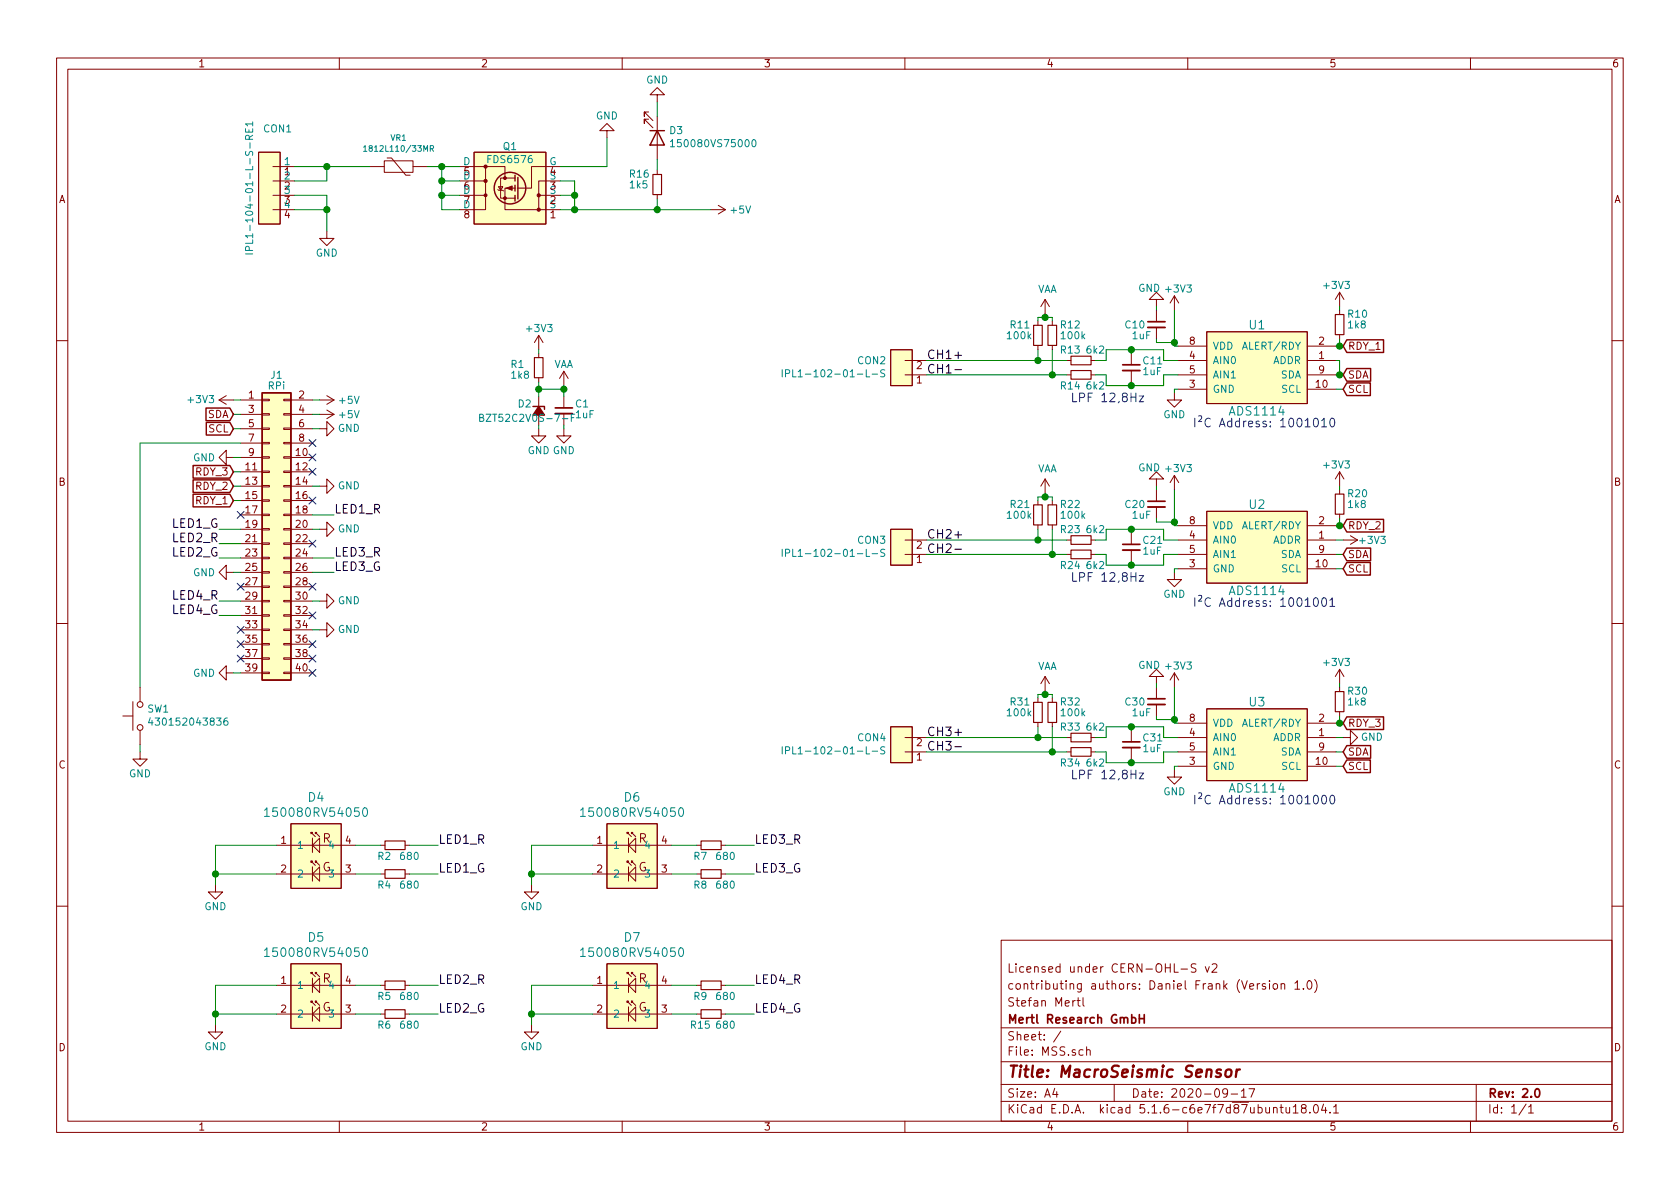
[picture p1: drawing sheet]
<svg xmlns="http://www.w3.org/2000/svg" width="297mm" height="210mm" viewBox="0 0 297 210" stroke-linecap="round" stroke-linejoin="round" font-family="sans-serif">
<g fill="none" stroke="#840000" stroke-width=".18">
<path d="M10 10.3h277v189.9h-277zM12 12.2h273v186.1h-273zM60 10.3v1.9M110 10.3v1.9M114.7 19.8h-.8v.8v-.8l1.5 1.5M116.2 16.8h1.3l-1.3-1.3-1.3 1.3h1.3v1.2M160 10.3v1.9M210 10.3v1.9M260 10.3v1.9M45.7 26.9h3.8v12.7h-3.8zM48.3 29.5h3.8M48.3 37.1h3.8"/>
<path d="M48.3 34.5h3.8M48.3 32h3.8M65.4 29.5h2.5M67.9 28.4h5.1v2.1h-5.1zM68.5 27.9h.7l2.6 3.1h.7M73 29.5h2.6M81.3 29.5h8v2M81.3 34.5h4.6M81.3 32h4.6M83.8 26.9h12.7v12.7h-12.7zM85.9 29.5v7.6h-4.6M88 33.5l.1 .1h.8l.1 .2"/>
<path d="M88.1 33h.8l-.4 .6zM91.1 33.3h-1.8v3.8h9.8M91.1 31.5h-2.6v3.5h2.6M99.1 34.5h-3.9v2.6M99.1 32h-3.9v2.5M99.1 29.5h-5.1v3.8h-2.6M107.3 23.1h1.3l-1.3-1.3-1.3 1.3h1.3v1.3M114.7 21.1h-.8v.7v-.7l1.5 1.5M116.2 20.6v7.6M116.2 30.1v.8M116.2 34.4v.8M125.7 37.1h2.6"/>
<path d="M127 36.3l1.3 .8M128.3 37.1l-1.3 .7M57.8 40.9v1.3h1.3l-1.3 1.2-1.3-1.2h1.3M95.2 59.3l-.7 1.3M95.2 59.3v2.5M95.2 59.3l.8 1.3M183.5 56.8v.7M184.8 53v2.5M184.8 53l-.8 1.2M184.8 53l.7 1.2M186.1 56.8v.7M204.5 53h1.2l-1.2-1.3-1.3 1.3h1.3v1.2"/>
<path d="M204.5 54.9v2M204.5 57.9v2M207.6 52.3v2.6M207.6 52.3l-.7 1.3M207.6 52.3l.8 1.3M213.4 58.7h17.7v12.7h-17.7zM236.9 51.7v2.5M236.9 54.9v.7M236.9 59.2v.7M236.9 51.7l-.8 1.3M236.9 51.7l.7 1.3M10 60.2h2"/>
<path d="M38.7 70.7l1.3 .8M38.7 70.7h2.6M40 70l-1.3 .7M42.5 70.7h3.9M42.5 73.3h3.9M42.5 75.8h3.9M42.5 78.4h3.9M46.4 78.2h1.2v.3h-1.2zM46.4 75.7h1.2v.2h-1.2zM46.4 73.1h1.2v.3h-1.2zM46.4 70.6h1.2v.3h-1.2zM50.2 78.2h1.2v.3h-1.2z"/>
<path d="M50.2 75.7h1.2v.2h-1.2zM50.2 73.1h1.2v.3h-1.2zM50.2 70.6h1.2v.3h-1.2zM51.4 70.7h3.8M51.4 73.3h3.8M51.4 75.8h3.8M51.4 78.4h3.8M56.5 75.8h1.3v-1.3l1.3 1.3-1.3 1.3v-1.3M56.5 70.7h2.6M56.5 73.3h2.6M57.8 70l1.3 .7M57.8 72.5l1.3 .8"/>
<path d="M59.1 70.7l-1.3 .8M59.1 73.3l-1.3 .7M95.2 75.8v1.3h1.3l-1.3 1.3-1.2-1.3h1.2M95.2 62.5v.7M95.2 66.8v.8M95.2 70.1v3.3M99.7 75.8v1.3h1.3l-1.3 1.3-1.3-1.3h1.3M99.7 65.7v2.5M99.7 70.1v2M99.7 65.7l-.8 1.2M99.7 65.7l.8 1.2M157.5 61.8h3.8v6.4h-3.8z"/>
<path d="M160 63.7h3.8M160 66.3h3.8M183.5 61.1v.7M186.1 61.1v.7M188.6 63.7h.8M188.6 66.3h.8M192.9 63.7h.8M192.9 66.3h.8M200 62.5v2M200 65.5v2.1M207.6 69.5v1.2h1.3l-1.3 1.3-1.2-1.3h1.2M208.3 63.7h5.1"/>
<path d="M208.3 66.3h5.1M208.3 68.8h5.1M208.3 61.2h5.1M231.1 63.7h5.1M231.1 66.3h5.1M231.1 68.8h5.1M231.1 61.2h5.1M285 60.2h2M40 80.9v-1.3l-1.3 1.3 1.3 1.3v-1.3h1.3M42.5 80.9h3.9M42.5 83.4h3.9M42.5 86h3.9"/>
<path d="M42.5 88.5h3.9M42.5 91.1h3.9M42.5 93.6h3.9M42.5 96.1h3.9M42.5 98.7h3.9M46.4 98.5h1.2v.3h-1.2zM46.4 96h1.2v.3h-1.2zM46.4 90.9h1.2v.3h-1.2zM46.4 88.4h1.2v.2h-1.2zM46.4 85.8h1.2v.3h-1.2zM46.4 83.3h1.2v.3h-1.2zM46.4 93.5h1.2v.2h-1.2z"/>
<path d="M46.4 80.8h1.2v.2h-1.2zM50.2 98.5h1.2v.3h-1.2zM50.2 96h1.2v.3h-1.2zM50.2 90.9h1.2v.3h-1.2zM50.2 88.4h1.2v.2h-1.2zM50.2 85.8h1.2v.3h-1.2zM50.2 83.3h1.2v.3h-1.2zM50.2 93.5h1.2v.2h-1.2zM50.2 80.8h1.2v.2h-1.2zM51.4 80.9h3.8M51.4 83.4h3.8M51.4 86h3.8"/>
<path d="M51.4 88.5h3.8M51.4 91.1h3.8M51.4 93.6h3.8M51.4 96.1h3.8M51.4 98.7h3.8M56.5 93.6h1.3v-1.3l1.3 1.3-1.3 1.3v-1.3M56.5 86h1.3v-1.3l1.3 1.3-1.3 1.2v-1.2M157.5 93.6h3.8v6.3h-3.8zM160 95.5h3.8M160 98h3.8M183.5 88.5v.8M183.5 92.8v.8"/>
<path d="M184.8 84.7l-.8 1.3M184.8 84.7v2.5M184.8 84.7l.7 1.3M186.1 88.5v.8M186.1 92.8v.8M188.6 95.5h.8M188.6 98h.8M192.9 95.5h.8M192.9 98h.8M200 94.2v2.1M200 97.3v2M204.5 84.7h1.2l-1.2-1.3-1.3 1.3h1.3v1.3"/>
<path d="M204.5 86.6v2M204.5 89.7v2M207.6 84.1l-.7 1.2M207.6 84.1v2.5M207.6 84.1l.8 1.2M208.3 95.5h5.1M208.3 93h5.1M208.3 98h5.1M213.4 90.4h17.7v12.7h-17.7zM231.1 95.5h5.1M231.1 93h5.1M231.1 98h5.1"/>
<path d="M236.9 83.4l-.8 1.3M236.9 83.4v2.6M236.9 86.6v.8M236.9 90.9v.8M236.9 83.4l.7 1.3M237.5 95.5h2.5M238.8 94.7l1.2 .8M240 95.5l-1.2 .8M10 110.3h2M40 119v-1.3l-1.3 1.3 1.3 1.3v-1.3h1.3M40 101.2v-1.3l-1.3 1.3 1.3 1.3v-1.3h1.3M42.5 101.2h3.9"/>
<path d="M42.5 103.8h3.9M42.5 106.3h3.9M42.5 108.8h3.9M42.5 111.4h3.9M42.5 113.9h3.9M42.5 116.5h3.9M42.5 119h3.9M46.4 101.1h1.2v.2h-1.2zM46.4 103.6h1.2v.3h-1.2zM46.4 106.2h1.2v.2h-1.2zM46.4 108.7h1.2v.3h-1.2zM46.4 111.2h1.2v.3h-1.2z"/>
<path d="M46.4 113.8h1.2v.2h-1.2zM46.4 116.3h1.2v.3h-1.2zM46.4 118.9h1.2v.2h-1.2zM50.2 101.1h1.2v.2h-1.2zM50.2 103.6h1.2v.3h-1.2zM50.2 106.2h1.2v.2h-1.2zM50.2 108.7h1.2v.3h-1.2zM50.2 111.2h1.2v.3h-1.2zM50.2 113.8h1.2v.2h-1.2zM50.2 116.3h1.2v.3h-1.2zM50.2 118.9h1.2v.2h-1.2zM51.4 101.2h3.8"/>
<path d="M51.4 103.8h3.8M51.4 106.3h3.8M51.4 108.8h3.8M51.4 111.4h3.8M51.4 113.9h3.8M51.4 116.5h3.8M51.4 119h3.8M56.5 106.3h1.3v-1.3l1.3 1.3-1.3 1.3v-1.3M56.5 111.4h1.3v-1.3l1.3 1.3-1.3 1.2v-1.2M184.8 119.6v2.6M184.8 119.6l-.8 1.3M184.8 119.6l.7 1.3"/>
<path d="M204.5 119.6h1.2l-1.2-1.2-1.3 1.2h1.3v1.3M207.6 101.2v1.3h1.3l-1.3 1.3-1.2-1.3h1.2M207.6 119v2.5M207.6 119l-.7 1.3M207.6 119l.8 1.3M208.3 100.6h5.1M231.1 100.6h5.1M236.9 118.4v2.5M236.9 118.4l-.8 1.2M236.9 118.4l.7 1.2M285 110.3h2M21.7 126.6h1.8"/>
<path d="M23.5 124.1v5.1M24.8 133v1.2h-1.3l1.3 1.3 1.2-1.3h-1.2M24.8 121.5v2.6M24.8 129.2v2.5M157.5 128.5h3.8v6.4h-3.8zM160 130.4h3.8M160 133h3.8M183.5 123.4v.8M183.5 127.8v.7M186.1 123.4v.8M186.1 127.8v.7M188.6 130.4h.8"/>
<path d="M188.6 133h.8M192.9 130.4h.8M192.9 133h.8M200 129.2v2M200 132.2v2M204.5 121.5v2.1M204.5 124.6v2M207.6 136.1v1.3h1.3l-1.3 1.3-1.2-1.3h1.2M208.3 130.4h5.1M208.3 133h5.1M208.3 135.5h5.1M208.3 127.9h5.1"/>
<path d="M213.4 125.3h17.7v12.7h-17.7zM231.1 130.4h5.1M231.1 133h5.1M231.1 135.5h5.1M231.1 127.9h5.1M236.9 121.5v.8M236.9 125.9v.7M237.5 130.4h1.3v-1.2l1.2 1.2-1.2 1.3v-1.3M38.1 156.5v1.2h-1.3l1.3 1.3 1.3-1.3h-1.3M48.9 149.5h14M48.9 154.6h14M51.4 145.7h8.9v11.4h-8.9z"/>
<path d="M55 147.2v.2l.2-.2h-.2l.8 .7M55 152.3v.2l.2-.2h-.2l.8 .7M55.2 149.5l1.3-1.3v2.5zM55.2 154.6l1.3-1.3v2.5zM55.2 148.2v2.5M55.2 153.3v2.5M55.8 147.2v.2l.2-.2h-.2l.7 .7M55.8 152.3v.2l.2-.2h-.2l.7 .7M67.3 149.5h.8M67.3 154.6h.8M71.6 149.5h.8M71.6 154.6h.8"/>
<path d="M94 156.5v1.2h-1.3l1.3 1.3 1.2-1.3h-1.2M104.8 149.5h13.9M104.8 154.6h13.9M107.3 145.7h8.9v11.4h-8.9zM110.9 147.2v.2l.2-.2h-.2l.7 .7M110.9 152.3v.2l.2-.2h-.2l.7 .7M111.1 149.5l1.3-1.3v2.5zM111.1 148.2v2.5M111.1 153.3v2.5M111.6 147.2v.2l.3-.2h-.3l.8 .7M111.6 152.3v.2l.3-.2h-.3l.8 .7M112.4 153.3v2.5l-1.3-1.2z"/>
<path d="M123.2 149.5h.8M123.2 154.6h.8M127.5 149.5h.8M127.5 154.6h.8M10 160.2h2M48.9 179.3h14M48.9 174.2h14M51.4 170.4h8.9v11.5h-8.9zM55 172v.2l.2-.2h-.2l.8 .7M55 177v.3l.2-.3h-.2l.8 .8M55.2 173v2.5M55.2 178v2.6"/>
<path d="M55.8 172v.2l.2-.2h-.2l.7 .7M55.8 177v.3l.2-.3h-.2l.7 .8M56.5 173v2.5l-1.3-1.3zM56.5 178v2.6l-1.3-1.3zM67.3 179.3h.8M67.3 174.2h.8M71.6 179.3h.8M71.6 174.2h.8M104.8 179.3h13.9M104.8 174.2h13.9M107.3 170.4h8.9v11.5h-8.9zM110.9 172v.2l.2-.2h-.2l.7 .7"/>
<path d="M110.9 177v.3l.2-.3h-.2l.7 .8M111.1 174.2l1.3-1.2v2.5zM111.1 179.3l1.3-1.3v2.6zM111.1 173v2.5M111.1 178v2.6M111.6 172v.2l.3-.2h-.3l.8 .7M111.6 177v.3l.3-.3h-.3l.8 .8M123.2 179.3h.8M123.2 174.2h.8M127.5 179.3h.8M127.5 174.2h.8M177 166.3h108v32h-108z"/>
<path d="M190.1 176.9l-.4 .3M190.4 176.9h.6M190.6 176.4v1.3l.4 .2M191.5 176.4v1.3l.2 .2M208.8 171.4h1.2M211.5 170.5l-.6-.1-.3 .3 .1 .3 .7 .4v.4l-.2 .1h-.6M213.1 170.9l.4 1 .3-1M214.3 170.6l.2-.2h.4l.2 .2 .1 .3-.1 .2-.9 .8h1M222.7 173.9l-.4 .3M223.7 174a.37 .37 0 0 0-.5 .1v.3l.5 .1 .1 .1-.2 .3-.4-.1M224.5 173.4v.2M224.5 173.9v1"/>
<path d="M225.2 174.1l.2-.2 .4 .2v.7l-.2 .1-.4-.1zM226.5 174.1l.2-.2 .4 .1 .1 .9M226.5 173.9v1M229 173.9l.4-.5v1.5M229 174.9h.8M230.5 174.8v.1M231.3 173.5l.1-.1a.8 .8 0 0 1 .6 .8 .8 .8 0 0 1-.6 .7 1 1 0 0 1-.1-1.4zM232.4 173.2a1.71 1.71 0 0 1 0 2.3M285 160.2h2M38.1 181.2v1.3h-1.3l1.3 1.3 1.3-1.3h-1.3M60 198.3v1.9M94 181.2v1.3h-1.3l1.3 1.3 1.2-1.3h-1.2"/>
<path d="M110 198.3v1.9M160 198.3v1.9M177 194.8h108M177 191.8h108M177 187.8h108M177 181.8h108M186.5 192.5l-.4 1h1M186.8 193v1M187.6 182.3l-1.3 2M191.5 185.7l-.4-.1-.3 .3v.6l.3 .1 .4-.1M192.1 185.7l.2-.1 .4 .1 .1 .9M192.1 185.1v1.5"/>
<path d="M197 191.8v3M210 198.3v1.9M217 193.2l-.1 .2a.48 .48 0 0 1-.6-.1v-.6a.48 .48 0 0 1 .6-.1l.1 .1a1.19 1.19 0 0 1-.2 1.2l-.5 .1M217.7 193.5h1.1M219.5 193l.4-.5v1.5M219.5 194h.8M220.8 192.5h1l-.6 1.5M225.2 196l.2-.2 .3 .1 .1 .9M226.3 195.8h.6M226.5 195.3v1.3l.4 .2M227.4 195.8l.1 .9 .3 .1 .2-.1M228 195.8v1"/>
<path d="M228.7 195.8l.4-.5v1.5M228.7 196.8h.8M230.4 196l-.3-.2v-.3a.48 .48 0 0 1 .8 0l-.1 .4-.7 .2v.4l.3 .3h.3l.2-.3v-.4l-.2-.1M231.6 196.7v.1M232.4 195.4l.2-.1a.8 .8 0 0 1 .5 .8 .8 .8 0 0 1-.5 .7 1 1 0 0 1-.2-1.4zM234 195.2l-.3 1.1h.9M234.4 195.8v1M235.2 196.7v.1M235.8 195.8l.4-.5v1.5M235.8 196.8h.9M260 198.3v1.9M261 191.8v6.5"/>
<path d="M269.8 195.2l-1.2 2M270.3 195.8l.4-.5v1.5M270.3 196.8h.8"/>
<circle cx="24.8" cy="124.6" r=".51"/>
<circle cx="24.8" cy="128.6" r=".51"/>
</g>
<path d="M202.9 56.9h3.1M98.2 72.1h3M198.5 64.5h3M198.5 96.3h3M202.9 88.6h3.1M198.5 131.2h3M202.9 123.6h3.1M201.4 179.4v1.5M202.3 179.4v1.5M200.1 180l.4-.1 .3 .3-.1 .6-.2 .1-.4-.1M201.4 180.1h.9M271.5 192.7l.2-.2a.81 .81 0 0 1 .6 .6 .81 .81 0 0 1-.3 .8l-.1 .1a.79 .79 0 0 1-.4-1.3z" fill="none" stroke="#840000" stroke-width=".3"/>
<path d="M215.9 189.2a.49 .49 0 0 0-.8 .3v.2l.5 .1 .3 .3-.4 .3-.5-.1M216.8 189.3a.53 .53 0 0 1 .5-.2 .53 .53 0 0 1 .5 .4l-.1 .6a.54 .54 0 0 1-.5 .4 .54 .54 0 0 1-.6-.4zM218.7 189.1l-.2 1.3M219.2 189.1a.54 .54 0 0 0-.6 .4" fill="none" stroke="#840000" stroke-width=".41"/>
<g fill="none" stroke="#840000" stroke-width=".2">
<path d="M115.4 30.9h1.6v3.5h-1.6zM182.8 57.5h1.5v3.6h-1.5zM185.3 57.5h1.5v3.6h-1.5zM236.1 55.6h1.5v3.6h-1.5zM94.5 63.2h1.5v3.6h-1.5zM189.4 65.5h3.5v1.6h-3.5zM189.4 63h3.5v1.5h-3.5zM182.8 89.3h1.5v3.5h-1.5zM185.3 89.3h1.5v3.5h-1.5zM189.4 97.3h3.5v1.5h-3.5zM189.4 94.7h3.5v1.6h-3.5zM236.1 87.4h1.5v3.5h-1.5z"/>
<path d="M182.8 124.2h1.5v3.6h-1.5zM185.3 124.2h1.5v3.6h-1.5zM189.4 129.7h3.5v1.5h-3.5zM189.4 132.2h3.5v1.5h-3.5zM236.1 122.3h1.5v3.6h-1.5zM68.1 153.8h3.5v1.5h-3.5zM68.1 148.7h3.5v1.5h-3.5zM124 148.7h3.5v1.5h-3.5zM124 153.8h3.5v1.5h-3.5zM68.1 178.6h3.5v1.5h-3.5zM68.1 173.5h3.5v1.5h-3.5zM124 178.6h3.5v1.5h-3.5z"/>
<path d="M124 173.5h3.5v1.5h-3.5z"/>
</g>
<g fill="#ffffc2" stroke="#ffffc2" stroke-width=".18">
<path d="M157.5 128.5h3.8v6.4h-3.8z"/>
<path d="M46.4 69.5h5v50.8h-5z"/>
<path d="M107.3 145.7h8.9v11.4h-8.9z"/>
<path d="M107.3 170.4h8.9v11.5h-8.9z"/>
<path d="M213.4 90.4h17.7v12.7h-17.7z"/>
<path d="M45.7 26.9h3.8v12.7h-3.8z"/>
<path d="M83.8 26.9h12.7v12.7h-12.7z"/>
<path d="M157.5 61.8h3.8v6.4h-3.8z"/>
<path d="M157.5 93.6h3.8v6.3h-3.8z"/>
<path d="M213.4 58.7h17.7v12.7h-17.7z"/>
<path d="M51.4 170.4h8.9v11.5h-8.9z"/>
<path d="M213.4 125.3h17.7v12.7h-17.7z"/>
<path d="M51.4 145.7h8.9v11.4h-8.9z"/>
</g>
<g fill="none" stroke="#008484" stroke-width=".18">
<path d="M43.4 22.8v.6h1.3v-.6M44 23v.4M44.1 24.6l-.1-.6h-.5l-.1 .1v.5h1.3M44.7 21.9h-1.3l.4 .4M44.7 23.9l-.6 .4M44.7 21.6v.7M64.3 26l.3-.3v1.1M64.3 26.8h.6M76.1 26.3l.5-.1v-.4l-.5-.1v1.1M76.3 26.3l.4 .5M118.5 25l.4-.3v1.3M118.5 26h.8"/>
<path d="M133 24.8l.2-.1a.67 .67 0 0 1 .5 .6 .67 .67 0 0 1-.5 .7l-.2-.2-.1-.3zM43.4 44.9h1.3M44.1 44.3l-.1-.6-.2-.1h-.3l-.1 .2v.5h1.3M44.7 42.4v.6h-1.3M84.8 73.9l.5-.1 .2-.2-.1-.2-.6-.2v1.3h.5l.2-.2v-.2l-.3-.2M101 73.9h.4M101.6 73.2h-.6v1.3M138.3 65.4v1.2M138.9 66l.7-.1v-.4l-.7-.1v1.2M140.2 65.4v1.2h.6M154.2 66.2h1M156.4 65.5l-.4-.1-.2 .1-.1 .2 .1 .2 .5 .2 .1 .3-.2 .2h-.5"/>
<path d="M138.3 97.1v1.3M138.9 97.8l.7-.1v-.4l-.7-.2v1.3M140.2 97.1v1.3h.6M154.2 97.9h1M156.4 97.2l-.4-.1-.2 .2-.1 .2 .1 .2 .5 .2 .1 .3-.2 .2-.5-.1M26.6 126.9l-.3 .9h.8M40.2 127l-.4 .1-.2 .4v.6l.2 .1h.4l.1-.2-.1-.5h-.4l-.2 .2M138.3 132v1.3M138.9 132.7l.7-.1v-.4l-.7-.2v1.3M140.2 132v1.3h.6M154.2 132.8h1M156.4 132.1l-.4-.1-.2 .2-.1 .2 .1 .2 .5 .2 .1 .3-.2 .2h-.5"/>
<path d="M46.8 143.3l.4-.5v1.6M46.8 144.4h.8M64.3 143l.2-.2a.81 .81 0 0 1 .3 1.4l-.2 .2a.84 .84 0 0 1-.3-1.4zM102.6 143.3l.5-.5v1.6M102.6 144.4h.9M120.1 143l.2-.2a.81 .81 0 0 1 .4 1.4l-.2 .2a.84 .84 0 0 1-.4-1.4zM46.8 168l.4-.4v1.5M46.8 169.1h.8M64.3 167.7l.2-.1a.81 .81 0 0 1 .3 1.4l-.2 .1a.84 .84 0 0 1-.3-1.4zM102.6 168l.5-.4v1.5M102.6 169.1h.9M120.1 167.7l.2-.1a.81 .81 0 0 1 .4 1.4l-.2 .1a.84 .84 0 0 1-.4-1.4z"/>
</g>
<g fill="none" stroke="#840000" stroke-width=".25">
<path d="M91.1 31v1M91.1 32.8v1M91.1 34.5v1.1M91.6 31.4v3.8M114.9 23.1h2.6M116.2 23.1l1.3 2.5h-2.6zM36.4 72.2h4.2l.7 1.1-.7 1.1h-4.2zM36.5 74.7h4.1l.7 1.1-.7 1.1h-4.1zM46.4 69.5h5v50.8h-5zM94.2 71.9h2.1v.5M238.1 60.1h6.5v2.2h-6.5l-.6-1.1zM238.1 67.7h4.2v2.2h-4.2l-.6-1.1z"/>
<path d="M238.1 65.2h4.2v2.2h-4.2l-.6-1.1zM34.1 82.3h6.5l.7 1.1-.7 1.2h-6.5zM34.1 84.9h6.5l.7 1.1-.7 1.1h-6.5zM34.1 87.4h6.5l.7 1.1-.7 1.1h-6.5zM238.1 91.8h6.5v2.3h-6.5l-.6-1.1zM238.1 99.5h4.2v2.2h-4.2l-.6-1.1zM238.1 96.9h4.2v2.3h-4.2l-.6-1.2zM238.1 131.8h4.2v2.3h-4.2l-.6-1.1zM238.1 134.4h4.2v2.2h-4.2l-.6-1.1zM238.1 126.8h6.5v2.2h-6.5l-.6-1.1z"/>
<circle cx="90.2" cy="33.3" r="2.79"/>
</g>
<path d="M202.9 57.9h3.1M98.2 73.1h3M198.5 65.5h3M198.5 97.3h3M202.9 89.7h3.1M198.5 132.2h3M202.9 124.6h3.1" fill="none" stroke="#840000" stroke-width=".33"/>
<g fill="#840000" stroke="#840000" stroke-width=".18">
<path d="M89.5 33.3l1.1-.4v.7z"/>
<circle cx="85.9" cy="34.5" r=".25"/>
<circle cx="85.9" cy="32" r=".28"/>
<circle cx="85.9" cy="29.5" r=".28"/>
<circle cx="89.3" cy="35" r=".25"/>
<circle cx="89.3" cy="31.5" r=".25"/>
<circle cx="95.2" cy="37.1" r=".28"/>
<circle cx="95.2" cy="34.5" r=".28"/>
</g>
<path d="M95.2 71.9l1.1 1.5h-2.1z" fill="#840000" stroke="#840000" stroke-width=".25"/>
<g fill="none" stroke="#008400" stroke-width=".18">
<path d="M116.2 18v2.6M52.1 37.1h5.7M52.1 34.5h5.7v6.4M52.1 29.5h13.3M57.8 29.5v2.5h-5.7M75.6 29.5h5.7M78.1 29.5v7.6h3.2M78.1 32h3.2M78.1 34.5h3.2M99.1 37.1h26.6M99.1 32h2.5v5.1M99.1 34.5h2.5"/>
<path d="M107.3 24.4v5.1h-8.2M116.2 28.2v1.9M116.2 35.2v1.9M183.5 56.8v-.7h2.6v.7M184.8 55.5v.6M204.5 54.2v.7M204.5 59.9v.7h3.1M207.6 54.9v6.3h.7M236.9 54.2v.7M236.9 59.9v1.3M41.3 75.8h1.2M41.3 73.3h1.2"/>
<path d="M41.3 70.7h1.2M42.5 78.4h-17.7v43.1M55.2 75.8h1.3M55.2 73.3h1.3M55.2 70.7h1.3M95.2 61.8v.7M95.2 67.6v2.5M95.2 75.2v.6M95.2 68.8h4.5M99.7 68.2v1.9M99.7 75.2v.6M163.8 66.3h24.8"/>
<path d="M163.8 63.7h24.8M183.5 61.8v1.9M186.1 61.8v4.5M193.7 66.3h1.9v1.9h10.1v-1.9h2.6M193.7 63.7h1.9v-1.9h10.1v1.9h2.6M200 61.8v.7M200 67.6v.6M208.3 68.8h-.7v.7M236.2 61.2h1.3M236.2 66.3h1.3M236.2 63.7h.7v2.6M236.2 68.8h1.3"/>
<path d="M38.7 93.6h3.8M38.7 96.1h3.8M38.7 98.7h3.8M41.3 88.5h1.2M41.3 86h1.2M41.3 83.4h1.2M41.3 80.9h1.2M55.2 93.6h1.3M55.2 98.7h3.9M55.2 91.1h3.9M55.2 86h1.3M163.8 98h24.8"/>
<path d="M163.8 95.5h24.8M183.5 88.5v-.6h2.6v.6M183.5 93.6v1.9M184.8 87.2v.7M186.1 93.6v4.4M193.7 98h1.9v1.9h10.1v-1.9h2.6M193.7 95.5h1.9v-1.9h10.1v1.9h2.6M200 93.6v.6M200 99.3v.6M204.5 86v.6M204.5 91.7v.6h3.1M207.6 86.6v6.4h.7"/>
<path d="M236.2 98h1.3M236.2 93h1.3M236.2 95.5h1.3M236.9 86v.6M236.9 91.7v1.3M38.7 106.3h3.8M38.7 108.8h3.8M41.3 101.2h1.2M41.3 119h1.2M55.2 101.2h3.9M55.2 106.3h1.3M55.2 111.4h1.3"/>
<path d="M208.3 100.6h-.7v.6M236.2 100.6h1.3M24.8 131.7v1.3M163.8 133h24.8M163.8 130.4h24.8M183.5 123.4v-.6h2.6v.6M183.5 128.5v1.9M184.8 122.2v.6M186.1 128.5v4.5M193.7 133h1.9v1.9h10.1v-1.9h2.6M193.7 130.4h1.9v-1.9h10.1v1.9h2.6M200 128.5v.7"/>
<path d="M200 134.2v.7M204.5 120.9v.6M204.5 126.6v.6h3.1M207.6 121.5v6.4h.7M208.3 135.5h-.7v.6M236.2 127.9h1.3M236.2 133h1.3M236.2 130.4h1.3M236.2 135.5h1.3M236.9 120.9v.6M236.9 126.6v1.3M38.1 154.6h10.8"/>
<path d="M48.9 149.5h-10.8v7M62.9 149.5h4.4M62.9 154.6h4.4M72.4 149.5h5.1M72.4 154.6h5.1M94 154.6h10.8M104.8 149.5h-10.8v7M118.7 149.5h4.5M118.7 154.6h4.5M128.3 149.5h5M128.3 154.6h5M38.1 179.3h10.8"/>
<path d="M48.9 174.2h-10.8v7M62.9 179.3h4.4M62.9 174.2h4.4M72.4 179.3h5.1M72.4 174.2h5.1M94 179.3h10.8M104.8 174.2h-10.8v7M118.7 179.3h4.5M118.7 174.2h4.5M128.3 179.3h5M128.3 174.2h5"/>
</g>
<path d="M168.8 65.4h1.2M168.8 62.8h1.2M168.8 97.1h1.2M168.8 94.6h1.2M168.8 132h1.2M168.8 129.5h1.2" fill="none" stroke="#000" stroke-width=".18"/>
<g fill="none" stroke="#0000c2" stroke-width=".18">
<path d="M201.4 70h.8l-.8 1h.8M232.4 74.1l.2-.1a.82 .82 0 0 1 .6 .6 .82 .82 0 0 1-.3 .8l-.3 .1-.3-.3-.1-.7zM233.7 74.4l.4-.4v1.5M233.7 75.5h.8M235.3 74.1l.2-.1a.81 .81 0 0 1 .3 1.3l-.2 .2a.84 .84 0 0 1-.3-1.4zM201.4 101.8h.8l-.8 1h.8M232.4 105.8l.2-.1a.82 .82 0 0 1 .6 .6 .82 .82 0 0 1-.3 .9h-.3l-.3-.3-.1-.6zM233.8 105.8l.2-.1a.82 .82 0 0 1 .6 .6 .82 .82 0 0 1-.3 .9h-.1a.86 .86 0 0 1-.4-1.4zM235.1 106.1l.5-.4v1.5M235.1 107.2h.9M201.4 136.7h.8l-.8 1h.8M232.4 140.8l.2-.2a.82 .82 0 0 1 .6 .7 .82 .82 0 0 1-.3 .8l-.3 .1-.3-.3-.1-.7z"/>
<path d="M233.8 140.8l.2-.2a.82 .82 0 0 1 .6 .7 .82 .82 0 0 1-.3 .8l-.1 .1a.86 .86 0 0 1-.4-1.4zM235.3 140.7l.2-.1a.81 .81 0 0 1 .3 1.4l-.2 .2a.84 .84 0 0 1-.3-1.5z"/>
</g>
<g fill="#008400" stroke="#008400" stroke-width=".25">
<circle cx="101.6" cy="37.1" r=".51"/>
<circle cx="183.5" cy="130.4" r=".51"/>
<circle cx="116.2" cy="37.1" r=".51"/>
<circle cx="200" cy="61.8" r=".51"/>
<circle cx="38.1" cy="179.3" r=".51"/>
<circle cx="186.1" cy="66.3" r=".51"/>
<circle cx="183.5" cy="63.7" r=".51"/>
<circle cx="101.6" cy="34.5" r=".51"/>
<circle cx="78.1" cy="34.5" r=".51"/>
<circle cx="78.1" cy="32" r=".51"/>
<circle cx="184.8" cy="56.1" r=".51"/>
<circle cx="78.1" cy="29.5" r=".51"/>
<circle cx="207.6" cy="92.3" r=".51"/>
<circle cx="200" cy="68.2" r=".51"/>
<circle cx="57.8" cy="37.1" r=".51"/>
<circle cx="236.9" cy="61.2" r=".51"/>
<circle cx="207.6" cy="60.6" r=".51"/>
<circle cx="236.9" cy="66.3" r=".51"/>
<circle cx="95.3" cy="68.8" r=".51"/>
<circle cx="99.7" cy="68.8" r=".51"/>
<circle cx="183.5" cy="95.5" r=".51"/>
<circle cx="186.1" cy="133" r=".51"/>
<circle cx="184.8" cy="122.8" r=".51"/>
<circle cx="200" cy="128.5" r=".51"/>
<circle cx="200" cy="134.9" r=".51"/>
<circle cx="38.1" cy="154.6" r=".51"/>
<circle cx="94" cy="179.3" r=".51"/>
<circle cx="236.9" cy="127.9" r=".51"/>
<circle cx="207.6" cy="127.2" r=".51"/>
<circle cx="236.9" cy="93" r=".51"/>
<circle cx="94" cy="154.6" r=".51"/>
<circle cx="186.1" cy="98" r=".51"/>
<circle cx="184.8" cy="87.9" r=".51"/>
<circle cx="57.8" cy="29.5" r=".51"/>
<circle cx="200" cy="93.6" r=".51"/>
<circle cx="200" cy="99.9" r=".51"/>
</g>
<g fill="none" stroke="#000084" stroke-width=".18">
<path d="M54.6 77.7l1.3 1.3M55.9 77.7l-1.3 1.3M41.9 90.4l1.3 1.3M43.2 90.4l-1.3 1.3M54.6 95.5l1.3 1.2M54.6 87.9l1.3 1.2M54.6 82.8l1.3 1.2M54.6 80.3l1.3 1.2M55.9 95.5l-1.3 1.2M55.9 87.9l-1.3 1.2M55.9 82.8l-1.3 1.2M55.9 80.3l-1.3 1.2"/>
<path d="M41.9 113.3l1.3 1.2M41.9 110.8l1.3 1.2M41.9 115.8l1.3 1.3M41.9 103.1l1.3 1.3M43.2 113.3l-1.3 1.2M43.2 110.8l-1.3 1.2M43.2 115.8l-1.3 1.3M43.2 103.1l-1.3 1.3M54.6 108.2l1.3 1.2M54.6 113.3l1.3 1.2M54.6 115.8l1.3 1.3M54.6 118.4l1.3 1.2"/>
<path d="M54.6 103.1l1.3 1.3M55.9 108.2l-1.3 1.2M55.9 113.3l-1.3 1.2M55.9 115.8l-1.3 1.3M55.9 118.4l-1.3 1.2M55.9 103.1l-1.3 1.3"/>
</g>
<text font-size="2.8" fill="#840000" x="178" y="190.5">Title: MacroSeismic Sensor</text>
<g font-size="2.1" fill="#008484">
<text x="220.9" y="58.2">U1</text>
<text x="217.7" y="73.5">ADS1114</text>
<text x="220.9" y="90">U2</text>
<text x="217.7" y="105.2">ADS1114</text>
<text x="220.9" y="124.9">U3</text>
<text x="54.5" y="141.8">D4</text>
<text x="110.4" y="141.8">D6</text>
<text x="217.7" y="140.2">ADS1114</text>
<text x="47.9" y="144.4">150080RV54050</text>
<text x="103.8" y="144.4">150080RV54050</text>
<text x="54.5" y="166.5">D5</text>
<text x="110.4" y="166.5">D7</text>
<text x="47.9" y="169.2">150080RV54050</text>
<text x="103.8" y="169.2">150080RV54050</text>
</g>
<g font-size="2.1">
<text x="163.8" y="63.5">CH1+</text>
<text x="163.8" y="66">CH1-</text>
<text x="30.5" y="93.3">LED1_G</text>
<text x="30.6" y="95.9">LED2_R</text>
<text x="59.1" y="90.8">LED1_R</text>
<text x="163.8" y="95.2">CH2+</text>
<text x="30.5" y="98.4">LED2_G</text>
<text x="59.1" y="101">LED3_G</text>
<text x="59.1" y="98.4">LED3_R</text>
<text x="163.8" y="97.8">CH2-</text>
<text x="30.6" y="106">LED4_R</text>
<text x="30.5" y="108.6">LED4_G</text>
<text x="163.8" y="130.2">CH3+</text>
<text x="163.8" y="132.7">CH3-</text>
<text x="77.5" y="149.2">LED1_R</text>
<text x="133.3" y="149.2">LED3_R</text>
<text x="77.5" y="154.3">LED1_G</text>
<text x="133.3" y="154.3">LED3_G</text>
<text x="77.5" y="174">LED2_R</text>
<text x="133.3" y="174">LED4_R</text>
<text x="77.5" y="179.1">LED2_G</text>
<text x="133.3" y="179.1">LED4_G</text>
</g>
<g font-size="2.1" fill="#0000c2">
<text x="189.2" y="71.1">LPF 12,8Hz</text>
<text x="210.8" y="75.6">I²C Address: 1001010</text>
<text x="189.2" y="102.9">LPF 12,8Hz</text>
<text x="210.8" y="107.3">I²C Address: 1001001</text>
<text x="189.2" y="137.8">LPF 12,8Hz</text>
<text x="210.8" y="142.2">I²C Address: 1001000</text>
</g>
<g font-size="2.1" fill="#840000">
<text x="57" y="149">R</text>
<text x="112.9" y="149">R</text>
<text x="57" y="154.1">G</text>
<text x="112.9" y="154.1">G</text>
<text x="57" y="173.8">R</text>
<text x="112.9" y="173.8">R</text>
<text x="178" y="172">Licensed under CERN-OHL-S v2</text>
<text x="57" y="178.9">G</text>
<text x="112.9" y="178.9">G</text>
<text x="178" y="178">Stefan Mertl</text>
<text x="178" y="175">contributing authors: Daniel Frank (Version 1.0)</text>
<text x="178" y="184">Sheet: /</text>
<text x="178" y="181">Mertl Research GmbH</text>
<text x="178" y="186.7">File: MSS.sch</text>
<text x="178" y="196.9">KiCad E.D.A. kicad 5.1.6-c6e7f7d87ubuntu18.04.1</text>
<text x="178" y="194.1">Size: A4</text>
<text x="200" y="194.1">Date: 2020-09-17</text>
<text x="263" y="194.1">Rev: 2.0</text>
<text x="263" y="196.9">Id: 1/1</text>
</g>
<g font-size="1.8" fill="#840000">
<text x="35" y="11.9">1</text>
<text x="85" y="11.9">2</text>
<text x="135" y="11.9">3</text>
<text x="185" y="11.9">4</text>
<text x="235" y="11.9">5</text>
<text x="285" y="11.9">6</text>
<text x="10.4" y="35.9">A</text>
<text x="50.3" y="31">1</text>
<text x="50.3" y="33.5">2</text>
<text x="82.1" y="31">5</text>
<text x="82.1" y="33.5">6</text>
<text x="97.3" y="33.5">3</text>
<text x="97.3" y="31">4</text>
<text x="285.4" y="35.9">A</text>
<text x="50.3" y="36.1">3</text>
<text x="50.3" y="38.6">4</text>
<text x="82.1" y="36.1">7</text>
<text x="82.1" y="38.6">8</text>
<text x="97.3" y="38.6">1</text>
<text x="97.3" y="36.1">2</text>
<text x="162.1" y="65.3">2</text>
<text x="210.3" y="63.5">4</text>
<text x="210.3" y="61">8</text>
<text x="233.2" y="63.5">1</text>
<text x="233.2" y="61">2</text>
<text x="238.3" y="61.8">RDY_1</text>
<text x="44" y="70.5">1</text>
<text x="52.9" y="70.5">2</text>
<text x="162.1" y="67.8">1</text>
<text x="210.3" y="68.6">3</text>
<text x="210.3" y="66">5</text>
<text x="232.7" y="68.6">10</text>
<text x="233.2" y="66">9</text>
<text x="238.3" y="69.5">SCL</text>
<text x="238.3" y="66.9">SDA</text>
<text x="36.7" y="73.9">SDA</text>
<text x="36.9" y="76.4">SCL</text>
<text x="44" y="73">3</text>
<text x="44" y="75.6">5</text>
<text x="52.9" y="73">4</text>
<text x="52.9" y="75.6">6</text>
<text x="43.5" y="83.2">11</text>
<text x="44" y="78.1">7</text>
<text x="44" y="80.6">9</text>
<text x="52.4" y="80.6">10</text>
<text x="52.4" y="83.2">12</text>
<text x="52.9" y="78.1">8</text>
<text x="10.4" y="85.9">B</text>
<text x="34.7" y="84.1">RDY_3</text>
<text x="34.7" y="86.6">RDY_2</text>
<text x="34.7" y="89.1">RDY_1</text>
<text x="43.5" y="85.7">13</text>
<text x="43.5" y="88.3">15</text>
<text x="52.4" y="85.7">14</text>
<text x="52.4" y="88.3">16</text>
<text x="285.4" y="85.9">B</text>
<text x="43.5" y="90.8">17</text>
<text x="43.5" y="93.3">19</text>
<text x="43.5" y="95.9">21</text>
<text x="52.4" y="90.8">18</text>
<text x="52.4" y="93.3">20</text>
<text x="52.4" y="95.9">22</text>
<text x="210.3" y="95.2">4</text>
<text x="210.3" y="92.7">8</text>
<text x="233.2" y="95.2">1</text>
<text x="233.2" y="92.7">2</text>
<text x="238.3" y="93.6">RDY_2</text>
<text x="43.5" y="98.4">23</text>
<text x="43.5" y="101">25</text>
<text x="52.4" y="98.4">24</text>
<text x="52.4" y="101">26</text>
<text x="162.1" y="99.6">1</text>
<text x="162.1" y="97">2</text>
<text x="210.3" y="100.3">3</text>
<text x="210.3" y="97.8">5</text>
<text x="232.7" y="100.3">10</text>
<text x="233.2" y="97.8">9</text>
<text x="238.3" y="101.2">SCL</text>
<text x="238.3" y="98.7">SDA</text>
<text x="43.5" y="103.5">27</text>
<text x="43.5" y="106">29</text>
<text x="52.4" y="103.5">28</text>
<text x="52.4" y="106">30</text>
<text x="43.5" y="108.6">31</text>
<text x="43.5" y="111.1">33</text>
<text x="43.5" y="113.7">35</text>
<text x="52.4" y="108.6">32</text>
<text x="52.4" y="111.1">34</text>
<text x="52.4" y="113.7">36</text>
<text x="43.5" y="116.2">37</text>
<text x="43.5" y="118.7">39</text>
<text x="52.4" y="116.2">38</text>
<text x="52.4" y="118.7">40</text>
<text x="162.1" y="131.9">2</text>
<text x="210.3" y="130.2">4</text>
<text x="210.3" y="127.6">8</text>
<text x="233.2" y="130.2">1</text>
<text x="233.2" y="127.6">2</text>
<text x="238.3" y="128.5">RDY_3</text>
<text x="10.4" y="135.9">C</text>
<text x="162.1" y="134.5">1</text>
<text x="210.3" y="135.2">3</text>
<text x="210.3" y="132.7">5</text>
<text x="232.7" y="135.2">10</text>
<text x="233.2" y="132.7">9</text>
<text x="238.3" y="133.6">SDA</text>
<text x="238.3" y="136.1">SCL</text>
<text x="285.4" y="135.9">C</text>
<text x="49.7" y="149.2">1</text>
<text x="61.1" y="149.2">4</text>
<text x="105.6" y="149.2">1</text>
<text x="117" y="149.2">4</text>
<text x="49.7" y="154.3">2</text>
<text x="61.1" y="154.3">3</text>
<text x="105.6" y="154.3">2</text>
<text x="117" y="154.3">3</text>
<text x="49.7" y="174">1</text>
<text x="61.1" y="174">4</text>
<text x="105.6" y="174">1</text>
<text x="117" y="174">4</text>
<text x="49.7" y="179.1">2</text>
<text x="61.1" y="179.1">3</text>
<text x="105.6" y="179.1">2</text>
<text x="117" y="179.1">3</text>
<text x="10.4" y="185.9">D</text>
<text x="285.4" y="185.9">D</text>
<text x="35" y="199.9">1</text>
<text x="85" y="199.9">2</text>
<text x="135" y="199.9">3</text>
<text x="185" y="199.9">4</text>
<text x="235" y="199.9">5</text>
<text x="285" y="199.9">6</text>
</g>
<g font-size="1.8" fill="#008484">
<text x="114.2" y="14.8">GND</text>
<text x="46.7" y="23.4">CON1</text>
<text x="105.4" y="21.1">GND</text>
<text x="118.4" y="23.7">D3</text>
<text x="50.3" y="29.2">1</text>
<text x="81.9" y="29.2">D</text>
<text x="86.4" y="28.8">FDS6576</text>
<text x="89" y="26.5">Q1</text>
<text x="97.1" y="29.2">G</text>
<text x="119.5" y="26">150080VS75000</text>
<text x="50.3" y="31.7">2</text>
<text x="50.3" y="34.3">3</text>
<text x="81.9" y="31.7">D</text>
<text x="81.9" y="34.3">D</text>
<text x="97.2" y="34.3">S</text>
<text x="97.2" y="31.7">S</text>
<text x="111.4" y="31.4">R16</text>
<text x="111.5" y="33.3">1k5</text>
<text x="44.8" y="41.9" transform="rotate(-90 44.8 41.9)">IPL1-104-01-L-S-RE1</text>
<text x="50.3" y="36.8">4</text>
<text x="81.9" y="36.8">D</text>
<text x="97.2" y="36.8">S</text>
<text x="129.3" y="37.8">+5V</text>
<text x="55.8" y="45.4">GND</text>
<text x="183.4" y="51.8">VAA</text>
<text x="201.2" y="51.6">GND +3V3</text>
<text x="234.2" y="51.1">+3V3</text>
<text x="93.2" y="58.7">+3V3</text>
<text x="178.2" y="60">100k</text>
<text x="178.7" y="58.1">R11</text>
<text x="187.6" y="58.1">R12</text>
<text x="187.8" y="60">100k</text>
<text x="199" y="58.1">C10</text>
<text x="200.3" y="60">1uF</text>
<text x="238.4" y="56.2">R10</text>
<text x="238.5" y="58.1">1k8</text>
<text x="90.4" y="65.1">R1</text>
<text x="97.8" y="65.1">VAA</text>
<text x="151.7" y="64.4">CON2</text>
<text x="187.6" y="62.5">R13</text>
<text x="192.2" y="62.5">6k2</text>
<text x="202.2" y="64.4">C11</text>
<text x="214.4" y="64.4">AIN0</text>
<text x="214.4" y="61.8">VDD</text>
<text x="220" y="61.8">ALERT/RDY</text>
<text x="225" y="64.4">ADDR</text>
<text x="33.4" y="71.3">+3V3</text>
<text x="47.4" y="68.9">RPi</text>
<text x="47.9" y="67">J1</text>
<text x="60.1" y="71.4">+5V</text>
<text x="90.5" y="67">1k8</text>
<text x="140.7" y="66.7">IPL1-102-01-L-S</text>
<text x="187.6" y="68.9">R14</text>
<text x="192.2" y="68.9">6k2</text>
<text x="202.2" y="66.3">1uF</text>
<text x="214.4" y="69.5">GND</text>
<text x="214.4" y="66.9">AIN1</text>
<text x="226.4" y="66.9">SDA</text>
<text x="226.6" y="69.5">SCL</text>
<text x="59.7" y="76.4">GND</text>
<text x="60.1" y="74">+5V</text>
<text x="86.1" y="74.6">BZT52C2V0S-7-F</text>
<text x="91.6" y="72.1">D2</text>
<text x="101.8" y="72.1">C1</text>
<text x="101.8" y="74">1uF</text>
<text x="205.7" y="74">GND</text>
<text x="34.1" y="81.6">GND</text>
<text x="93.3" y="80.3">GND GND</text>
<text x="183.4" y="83.5">VAA</text>
<text x="201.2" y="83.4">GND +3V3</text>
<text x="234.2" y="82.8">+3V3</text>
<text x="59.7" y="86.5">GND</text>
<text x="178.7" y="89.8">R21</text>
<text x="187.6" y="89.8">R22</text>
<text x="199" y="89.8">C20</text>
<text x="238.4" y="87.9">R20</text>
<text x="238.5" y="89.8">1k8</text>
<text x="59.7" y="94.2">GND</text>
<text x="178.2" y="91.7">100k</text>
<text x="187.6" y="94.3">R23</text>
<text x="187.8" y="91.7">100k</text>
<text x="192.2" y="94.3">6k2</text>
<text x="200.3" y="91.7">1uF</text>
<text x="214.4" y="93.6">VDD</text>
<text x="220" y="93.6">ALERT/RDY</text>
<text x="34.1" y="101.9">GND</text>
<text x="140.7" y="98.5">IPL1-102-01-L-S</text>
<text x="151.7" y="96.2">CON3</text>
<text x="187.6" y="100.6">R24</text>
<text x="192.2" y="100.6">6k2</text>
<text x="202.2" y="98.1">1uF</text>
<text x="202.2" y="96.2">C21</text>
<text x="214.4" y="101.2">GND</text>
<text x="214.4" y="96.1">AIN0</text>
<text x="214.4" y="98.7">AIN1</text>
<text x="225" y="96.1">ADDR</text>
<text x="226.4" y="98.7">SDA</text>
<text x="226.6" y="101.2">SCL</text>
<text x="240.6" y="96.2">+3V3</text>
<text x="59.7" y="106.9">GND</text>
<text x="205.7" y="105.7">GND</text>
<text x="59.7" y="111.9">GND</text>
<text x="34.1" y="119.7">GND</text>
<text x="183.4" y="118.5">VAA</text>
<text x="201.2" y="118.3">GND +3V3</text>
<text x="234.2" y="117.8">+3V3</text>
<text x="178.7" y="124.8">R31</text>
<text x="187.6" y="124.8">R32</text>
<text x="199" y="124.8">C30</text>
<text x="238.4" y="122.9">R30</text>
<text x="238.5" y="124.8">1k8</text>
<text x="26.1" y="126">SW1</text>
<text x="27.4" y="128.3">430152043836</text>
<text x="151.7" y="131.1">CON4</text>
<text x="178.2" y="126.7">100k</text>
<text x="187.6" y="129.2">R33</text>
<text x="187.8" y="126.7">100k</text>
<text x="192.2" y="129.2">6k2</text>
<text x="200.3" y="126.7">1uF</text>
<text x="202.2" y="131.1">C31</text>
<text x="214.4" y="131.1">AIN0</text>
<text x="214.4" y="128.5">VDD</text>
<text x="220" y="128.5">ALERT/RDY</text>
<text x="225" y="131.1">ADDR</text>
<text x="240.6" y="131">GND</text>
<text x="22.8" y="137.5">GND</text>
<text x="140.7" y="133.4">IPL1-102-01-L-S</text>
<text x="187.6" y="135.6">R34</text>
<text x="192.2" y="135.6">6k2</text>
<text x="202.2" y="133">1uF</text>
<text x="214.4" y="136.1">GND</text>
<text x="214.4" y="133.6">AIN1</text>
<text x="226.4" y="133.6">SDA</text>
<text x="226.6" y="136.1">SCL</text>
<text x="205.7" y="140.6">GND</text>
<text x="52.5" y="150.1">1</text>
<text x="52.5" y="155.2">2</text>
<text x="58.3" y="155.2">3</text>
<text x="58.3" y="150.1">4</text>
<text x="66.8" y="152.1">R2</text>
<text x="70.9" y="152.1">680</text>
<text x="108.3" y="150.1">1</text>
<text x="108.3" y="155.2">2</text>
<text x="114.2" y="155.2">3</text>
<text x="114.2" y="150.1">4</text>
<text x="122.7" y="152.1">R7</text>
<text x="126.8" y="152.1">680</text>
<text x="36.1" y="161">GND</text>
<text x="66.8" y="157.1">R4</text>
<text x="70.9" y="157.1">680</text>
<text x="92" y="161">GND</text>
<text x="122.7" y="157.1">R8</text>
<text x="126.8" y="157.1">680</text>
<text x="52.5" y="174.9">1</text>
<text x="52.5" y="180">2</text>
<text x="58.3" y="180">3</text>
<text x="58.3" y="174.9">4</text>
<text x="66.8" y="176.8">R5</text>
<text x="70.9" y="176.8">680</text>
<text x="108.3" y="174.9">1</text>
<text x="108.3" y="180">2</text>
<text x="114.2" y="180">3</text>
<text x="114.2" y="174.9">4</text>
<text x="122.7" y="176.8">R9</text>
<text x="126.8" y="176.8">680</text>
<text x="36.1" y="185.7">GND</text>
<text x="66.8" y="181.9">R6</text>
<text x="70.9" y="181.9">680</text>
<text x="92" y="185.7">GND</text>
<text x="122.2" y="181.9">R15</text>
<text x="126.8" y="181.9">680</text>
</g>
<g font-size="1.4" fill="#008484">
<text x="65.2" y="26.8">1812L110/33MR</text>
<text x="69.1" y="24.9">VR1</text>
</g>
</svg>
